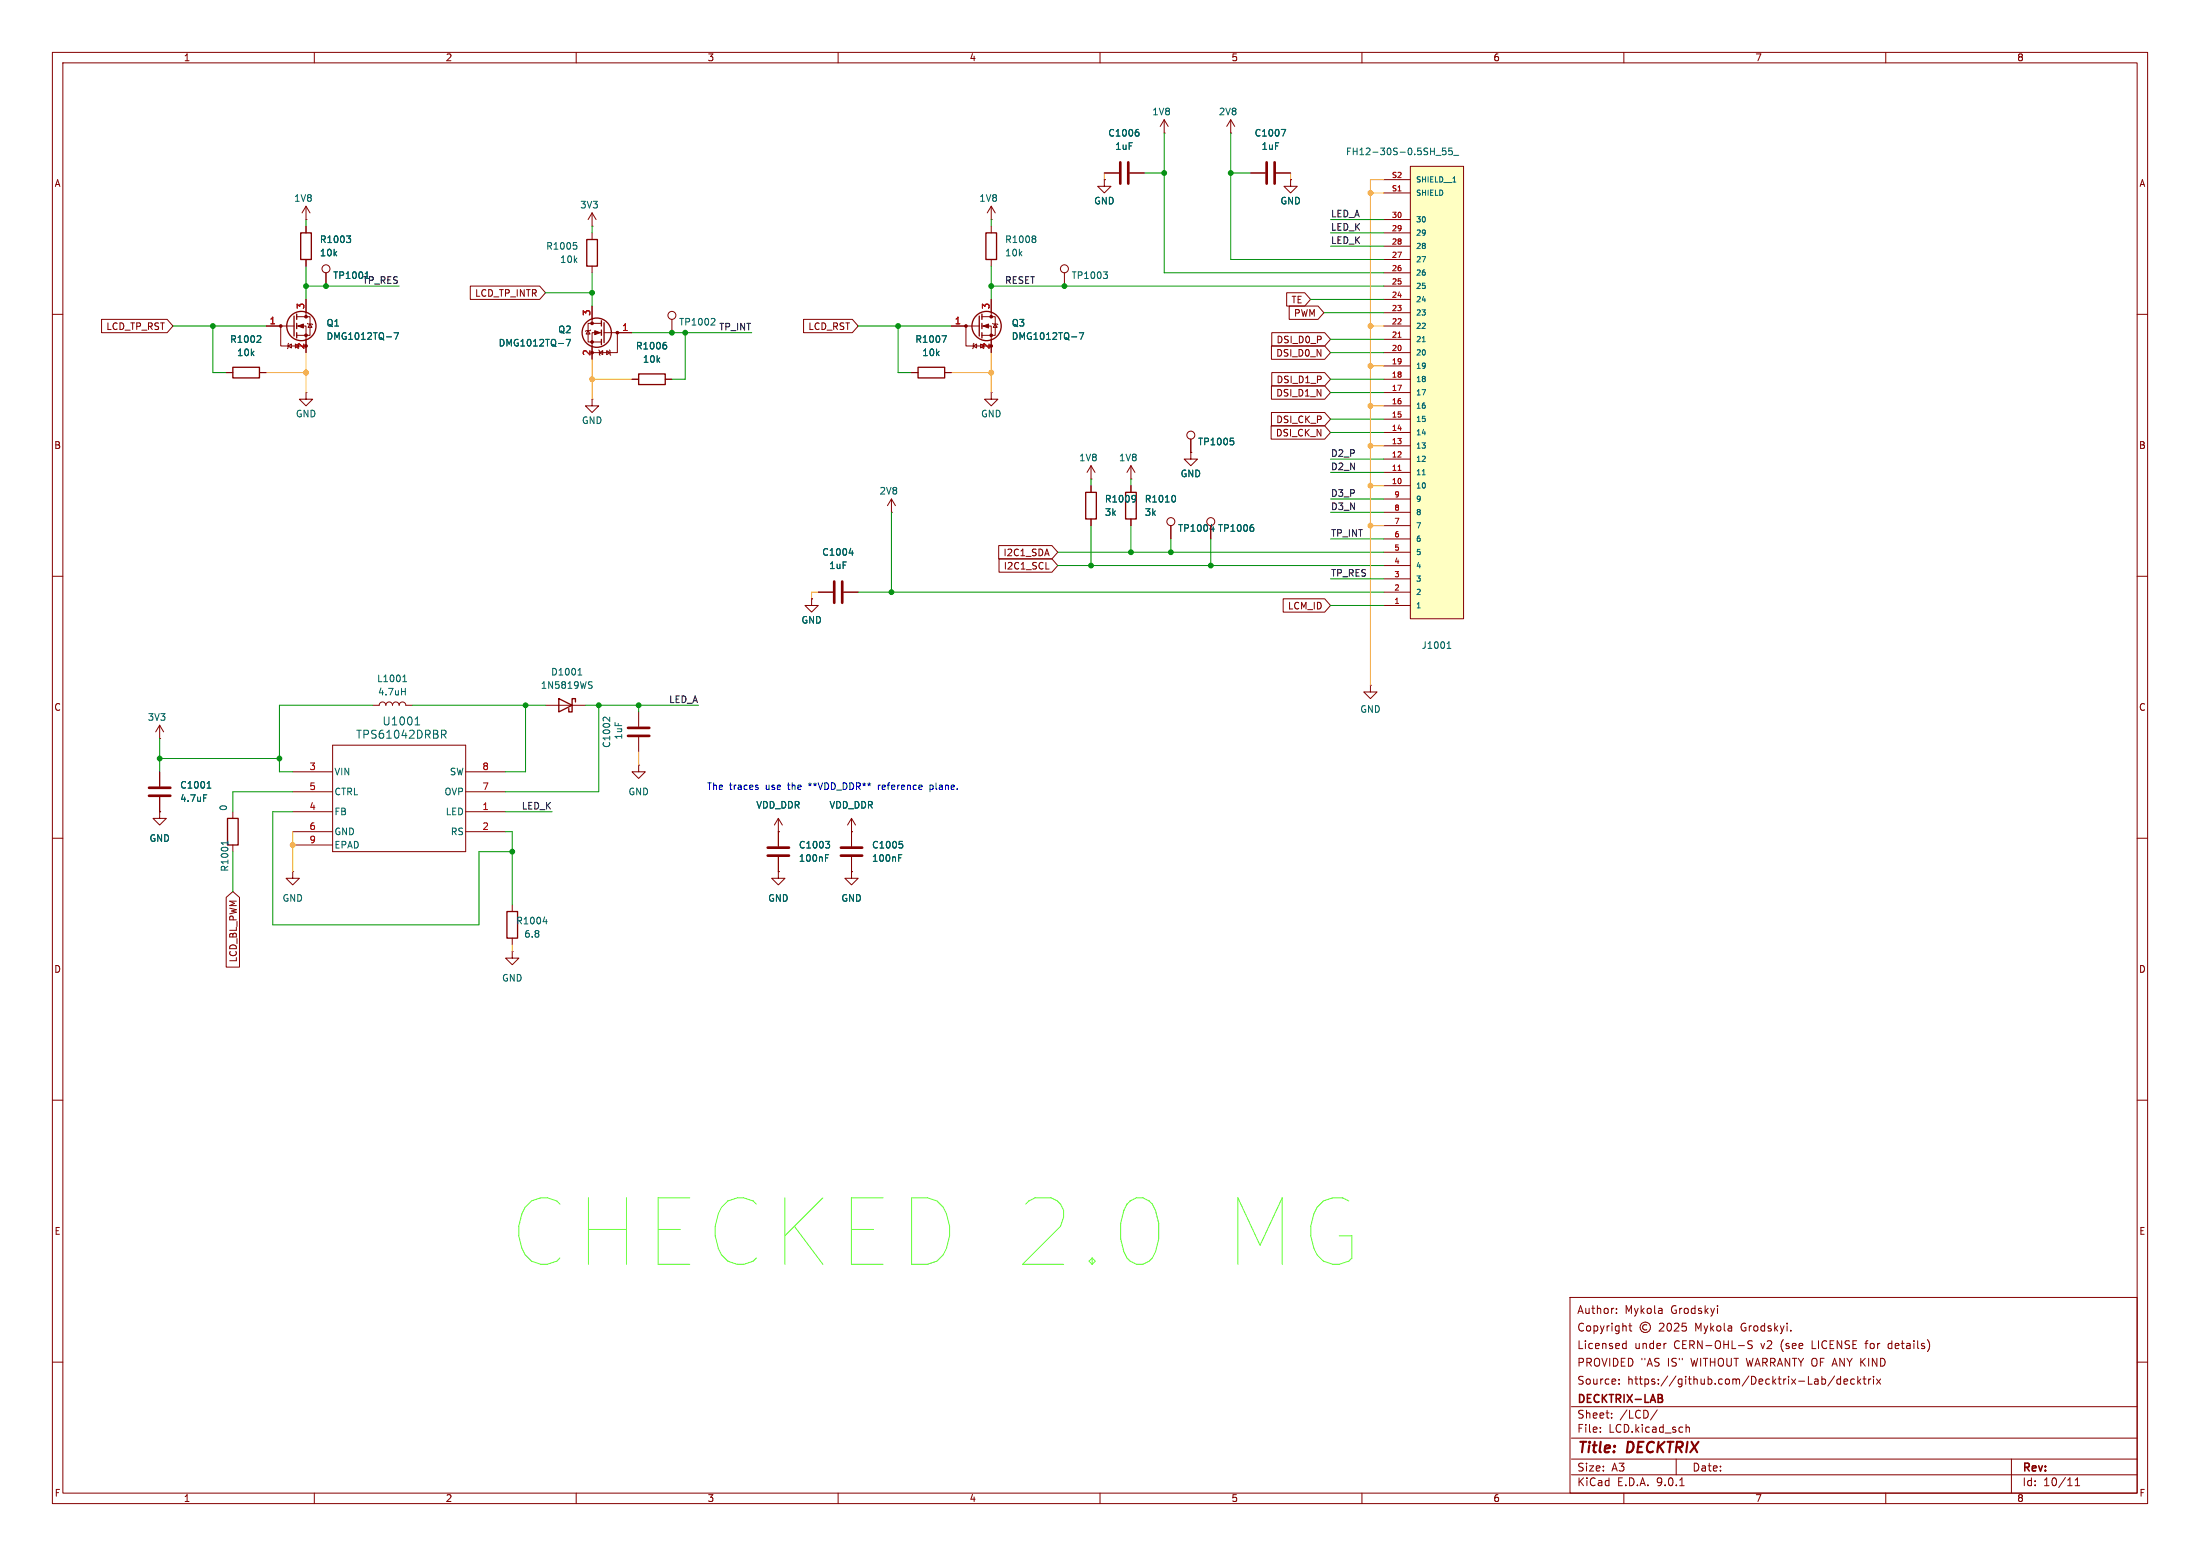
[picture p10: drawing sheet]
<svg xmlns="http://www.w3.org/2000/svg" width="420mm" height="297mm" viewBox="0 0 420 297" stroke-linecap="round" stroke-linejoin="round" font-family="sans-serif">
<g fill="none" stroke="#840000" stroke-width=".19">
<path d="M10 10h400v277h-400zM12 12h396v273h-396zM60 10v2M110 10v2M160 10v2M210 10v2M260 10v2M310 10v2M360 10v2M58.4 39.4v2.5M58.4 39.4l-.7 1.2M58.4 39.4l.8 1.2"/>
<path d="M210.8 34.3v1.3h1.3l-1.3 1.2-1.3-1.2h1.3M210.8 34.3h.1M210.8 33h2.8M215.6 33h2.8M222.2 25.4h.1M222.2 22.9l-.7 1.2M222.2 22.9l.8 1.2M222.2 22.9v2.5M234.9 25.4h.1M234.9 22.9l-.7 1.2M234.9 22.9l.8 1.2M234.9 22.9v2.5"/>
<path d="M238.8 33h2.8M243.6 33h2.8M246.4 34.3v1.3h1.2l-1.2 1.2-1.3-1.2h1.3M246.4 34.3h.1M58.4 41.9h.1M58.4 43.2v1.3M58.4 49.5v1.3M58.4 57.2v3.3M62.2 52.1v2.5M113 43.2h.1M113 40.6v2.6M113 44.5v1.2"/>
<path d="M113 50.8v1.3M113 58.4v3.3M113 40.6l-.7 1.3M113 40.6l.8 1.3M189.2 57.2v3.3M203.2 52.1v2.5M10 60h2M43.2 71.1h1.2M49.5 71.1h1.3M50.8 62.2h5.3M53.6 62.2v3.8h4.8M55 66l.6-.3v.7z"/>
<path d="M55.1 65.5l-.2 1M56.6 60.5h2.6v3.5h-2.6M56.6 62.2h1.8v5.1M58.4 74.9v1.3h1.3l-1.3 1.3-1.3-1.3h1.3M58.4 74.9h.1M58.7 61.7l1 .3M59.2 61.8l.4 .7h-.8zM112.3 63.1l.3 .7h-.7zM112.8 63l-1 .2M113 76.2v1.3h-1.2l1.2 1.2 1.3-1.2h-1.3M113 76.2h.1M114.3 66.8l.3 1"/>
<path d="M114.4 67.3l.7-.4v.8zM114.8 61.7h-2.5v3.6h2.5M114.8 63.5h-1.8v5.1M115.3 63.5h5.3M115.8 66.9l.7 .4-.7 .4zM116.3 66.8l.3 1M117.9 63.5v3.8h-4.9M120.6 72.4h1.3M127 72.4h1.3M128.3 61v2.5M174 71.1h1.3M180.3 71.1h1.3"/>
<path d="M181.6 62.2h5.3M184.4 62.2v3.8h4.8M185.8 66l.6-.3v.7zM185.9 65.5l-.2 1M187.5 60.5h2.5v3.5h-2.5M187.5 62.2h1.7v5.1M189.2 74.9v1.3h1.3l-1.3 1.3-1.2-1.3h1.2M189.2 74.9h.1M189.5 61.7l1 .3M190 61.8l.4 .7h-.8zM408 60h2M170.2 97.8h.1"/>
<path d="M170.2 95.3l-.8 1.2M170.2 95.3l.7 1.2M170.2 95.3v2.5M208.3 91.4h.1M208.3 88.9v2.5M208.3 92.7v1.3M208.3 99.1v1.2M208.3 88.9l-.8 1.3M208.3 88.9l.7 1.3M215.9 91.4h.1M215.9 88.9l-.8 1.3M215.9 88.9l.8 1.3"/>
<path d="M215.9 88.9v2.5M215.9 92.7v1.3M215.9 99.1v1.2M10 110h2M154.9 114.3v1.3h1.3l-1.3 1.2-1.2-1.2h1.2M154.9 114.3h.1M156.2 113h2.8M161 113h2.8M223.5 100.3v2.6M231.1 100.3v2.6M408 110h2M30.5 138.4l-.8 1.3"/>
<path d="M30.5 138.4l.7 1.3M30.5 138.4v2.6M71.1 134.6h1.3a.64 .64 0 0 1 .6-.6 .64 .64 0 0 1 .7 .6 .64 .64 0 0 1 .6-.6 .64 .64 0 0 1 .6 .6 .64 .64 0 0 1 .7-.6 .64 .64 0 0 1 .6 .6 .64 .64 0 0 1 .6-.6 .64 .64 0 0 1 .7 .6h1.2M104.1 134.6h7.7M121.9 135.9v2.8M261.6 130.8v1.3h1.3l-1.3 1.3-1.3-1.3h1.3M261.6 130.8h.1M10 160h2M30.5 141h.1M30.5 154.9v1.3h1.2l-1.2 1.3-1.3-1.3h1.3M30.5 154.9h.1M30.5 147.3v2.8"/>
<path d="M30.5 152.1v2.8M44.4 154.9v1.3M55.9 147.3h7.6M55.9 151.1h7.6M55.9 154.9h7.6M55.9 158.8h7.6M63.5 142.2h25.4v20.4h-25.4zM88.9 147.3h7.6M88.9 151.1h7.6M88.9 154.9h7.6M88.9 158.8h7.6M121.9 146.1v1.2h1.3l-1.3 1.3-1.3-1.3h1.3"/>
<path d="M121.9 146.1h.1M121.9 140.7v2.8M148.6 158.8h.1M148.6 156.2l-.8 1.3M148.6 156.2l.8 1.3M148.6 156.2v5.3M162.6 158.8h.1M162.6 156.2v5.3M162.6 156.2l-.8 1.3M162.6 156.2l.7 1.3M408 160h2M44.4 161.3v1.3"/>
<path d="M55.9 166.4v1.2h1.2l-1.2 1.3-1.3-1.3h1.3M55.9 166.4h.1M55.9 161.3h7.6M97.8 172.7v1.3M97.8 179.1v1.2M148.6 166.4v1.2h1.3l-1.3 1.3-1.3-1.3h1.3M148.6 166.4h.1M148.6 163.6v2.8M162.6 166.4v1.2h1.2l-1.2 1.3-1.3-1.3h1.3M162.6 166.4h.1M162.6 163.6v2.8M97.8 181.6v1.3h1.3l-1.3 1.3-1.3-1.3h1.3"/>
<path d="M97.8 181.6h.1M10 210h2M408 210h2M299.7 247.6h108.3v37.4h-108.3zM308.6 250.6v.1M308.6 249.8v.1M309.9 257.3h.5M309.9 256.5h.5M310.4 255.9v1.5M310.9 253.1h.6M311.2 252.6v1.3l.3 .2M314.4 252.9a.52 .52 0 0 0-.8 .5 .52 .52 0 0 0 .8 .4"/>
<path d="M316.8 252.7l.6-.1 .2 .1 .1 .3-1 1.1h1M317.9 256.4h.2M318.4 252.7l.2-.1a.8 .8 0 0 1 .5 .7 .8 .8 0 0 1-.5 .8l-.2-.2-.2-.4zM319.7 252.7l.5-.1 .2 .1 .1 .3-.9 1.1h.9M321.9 252.6h-.7l-.1 .7 .2-.2 .5 .1 .1 .2v.5l-.2 .2-.6-.2M327.9 249.2v.2M327.9 249.7v1M334.5 256l-.6-.1-.2 .2v.4l.7 .3 .1 .3-.3 .3-.5-.1M360.5 256.6v.7M10 260h2M300 278.5h108M300 274.5h108"/>
<path d="M300 268.5h108M305.5 273.2v.2M305.5 272.5v.1M307.7 270.5v.2M307.7 269.8v.1M309.1 263.3v.1M309.1 264.1v.1M316.4 269.1l-1.3 1.9M320 278.5v3M321.9 271.9v1.5M321.9 272.5l.2-.1 .3 .1 .1 .9M347.8 263.3l.4-.1 .3 .3-.1 .6h-.6"/>
<path d="M350.2 262.6l-1.3 2M351.4 263.3l-.5-.1-.2 .3 .1 .6h.6M351.4 262.7v1.5M352 263.7l.7-.1v-.3l-.5-.1-.2 .2 .1 .7h.6M354 263.3l-.4-.1-.3 .3 .1 .6h.6M354.7 262.7v1.5M354.8 263.6l.4 .6M355.2 263.2l-.5 .6M355.7 263.2h.5M355.9 262.7v1.3l.3 .2M356.7 263.2v1M357.2 263.2l-.3 .1-.2 .2"/>
<path d="M357.7 262.7v.2M357.7 263.2v1M358.2 263.2l.8 1M359 263.2l-.8 1M384 278.5v6.5M408 260h2M60 285v2M110 285v2M160 285v2M210 285v2M260 285v2M300 281.5h108"/>
<path d="M310 285v2M320.7 283.6h.8M360 285v2M396.2 283.6h.8M396.2 282.5l.4-.4v1.5"/>
<circle cx="62.2" cy="51.3" r=".76"/>
<circle cx="203.2" cy="51.3" r=".76"/>
<circle cx="128.3" cy="60.2" r=".76"/>
<circle cx="223.5" cy="99.6" r=".76"/>
<circle cx="231.1" cy="99.6" r=".76"/>
<circle cx="314.1" cy="253.4" r="1"/>
</g>
<path d="M317.3 267l.1 .2-.1 .4M317.3 266.3v.5" fill="none" stroke="#840000" stroke-width=".3"/>
<g fill="#840000" stroke="#840000" stroke-width=".19">
<path d="M187.7 62.2l1-.4v.8z"/>
<path d="M56.9 62.2l1-.4v.8z"/>
<path d="M113.5 63.1l1.1 .4-1.1 .4z"/>
<circle cx="184.4" cy="62.2" r=".25"/>
<circle cx="189.2" cy="60.5" r=".25"/>
<circle cx="189.2" cy="64" r=".25"/>
<circle cx="53.6" cy="62.2" r=".25"/>
<circle cx="58.4" cy="60.5" r=".25"/>
<circle cx="58.4" cy="64" r=".25"/>
<circle cx="117.9" cy="63.5" r=".25"/>
<circle cx="113" cy="61.7" r=".25"/>
<circle cx="113" cy="65.3" r=".25"/>
</g>
<g fill="none" stroke="#840000" stroke-width=".25">
<path d="M56.6 59.9v1.1M57.4 44.5h2v5h-2zM112 45.7h2v5.1h-2zM187.5 59.9v1.1M44.4 70.1h5.1v2h-5.1zM56.1 60.3v3.8M56.6 61.7v1M56.6 63.5v1M114.8 61.2v1M114.8 63v1M114.8 64.8v1M115.3 61.6v3.8"/>
<path d="M121.9 71.4h5.1v2h-5.1zM175.3 70.1h5v2h-5zM186.9 60.3v3.8M187.5 61.7v1M187.5 63.5v1M207.3 94h2v5.1h-2zM214.9 94h2v5.1h-2zM106.7 133.4l2.5 1.2-2.5 1.3zM109.9 134v-.6h-.7v2.5h-.6v-.6M43.4 156.2h2.1v5.1h-2.1zM96.8 174h2v5.1h-2z"/>
<circle cx="57.5" cy="62.2" r="2.79"/>
<circle cx="113.9" cy="63.5" r="2.79"/>
<circle cx="188.3" cy="62.2" r="2.79"/>
</g>
<g fill="none" stroke="#006464" stroke-width=".19">
<path d="M217.1 24.7h.2M217.2 25.2l.2 .2v.3l-.2 .3M244.6 24.7h.8l-.5 1.3M66.2 45h.7l-.4 .5M66.7 45.5l.2 .3v.3l-.2 .2M70 52.1l.1-.2v1.3M109.5 46.3h.6M109.9 46.8l.2 .2v.3l-.2 .3M210.6 51.9h.8l-.4 .5M211.2 52.4l.2 .2v.3l-.2 .3M49.6 64.1l.2 .2-.1 .3-.7 .7h.8M75.2 63.5h.9l-.6 1.3"/>
<path d="M108.1 64.8h.8l-.5 1.2M126.9 65.3h.3M127 65.8l.3 .3v.3l-.3 .2M136.2 60.8l.3 .2-.1 .3-.7 .7h.8M179.8 64.1h.9l-.6 1.2M206 63.5h.9l-.6 1.3M216.6 94.6l.2 .2a.94 .94 0 0 1-.2 1M216.8 95.1l-.2 .2M224.1 94.6a.79 .79 0 0 1 0 1.2M162.1 105.6h.8M162.7 105.1v.9M231 101h.8"/>
<path d="M231.6 100.6v.8M239 100.1h.2M239.1 100.6l.3 .3v.3l-.3 .2M76.7 132h.7M76.9 130.1h.7M77 129.2l.3-.4v1.3M77.4 131.4v1.3M79.2 138.4h.9M79.4 137.2l.3-.4v1.6M84.3 139.4h.6l.3 .3-.2 .4-.7 .1M110.4 128.8h.7M110.5 127.9l.2-.3v1.2"/>
<path d="M112.6 130.7l.3 .1 .1 .3-.2 .3h-.3M112.6 130.1l.4 .1M116.4 136.9v.8l-.7-.8h-.3l-.3 .2M38.9 151.7h.6M39.5 150.4h.8M39.7 149.5l.2-.3v1.2M84.7 140.2l.5 .7M43.5 160.5v.7M43.5 160.9h-1.3l.3 .2M103.7 175.9h.8M104.3 175.5v.8M157.6 163.7h.4"/>
<path d="M157.6 163.1h.6M157.6 160.6h.8l-.4 .5M158.1 161.1l.3 .2v.3l-.3 .3M171.6 163.7h.4M171.6 163.1h.6M171.7 160.6h.6M172.1 161.1l.2 .2v.3l-.2 .3"/>
</g>
<g fill="none" stroke="#840000" stroke-width=".51">
<path d="M213.9 31v4.1M215.4 31v4.1M241.8 31v4.1M243.3 31v4.1M159.3 111v4.1M160.8 111v4.1M119.9 138.9h4.1M28.4 151.9h4.1M28.4 150.4h4.1M119.9 140.5h4.1M146.6 161.8h4M146.6 163.3h4"/>
<path d="M160.5 161.8h4.1M160.5 163.3h4.1"/>
</g>
<path d="M63.5 162.6h25.4" fill="none" stroke="#ffffc2" stroke-width=".19"/>
<path d="M269.2 31.8h10.2v86.3h-10.2z" fill="#ffffc2"/>
<g fill="none" stroke="#840000" stroke-width=".19">
<path d="M189.2 39.4l-.7 1.2M189.2 39.4l.8 1.2M189.2 39.4v2.5M210.8 34.3h.1M210.8 33h2.8M215.6 33h2.8M238.8 33h2.8M243.6 33h2.8M246.4 34.3h.1M264.2 36.8h5M264.2 34.3h5M269.2 31.8h10.2v86.3h-10.2z"/>
<path d="M58.4 43.2v1.3M58.4 49.5v1.3M58.4 57.2v2.5M62.2 52.1v2.5M89.8 54.6h13.2l1.1 1.3-1.1 1.3h-13.2zM113 58.4v2.6M189.2 41.9h.1M189.2 43.2v1.3M189.2 49.5v1.3M189.2 57.2v2.5M245.6 55.9h3.5l1.1 1.3-1.1 1.2h-3.5zM246.1 58.4h5.5l1.1 1.3-1.1 1.3h-5.5z"/>
<path d="M264.2 59.7h5M264.2 57.2h5M264.2 54.6h5M264.2 52.1h5M264.2 49.5h5M264.2 47h5M264.2 44.5h5M264.2 41.9h5M19.4 61h12.5l1.1 1.2-1.1 1.3h-12.5zM43.2 71.1h1.2M49.5 71.1h1.3M50.8 62.2h2.5"/>
<path d="M58.4 64.8v2.5M113 66v2.6M118.1 63.5h2.5M120.6 72.4h1.3M127 72.4h1.3M153.4 61h9.3l1.1 1.2-1.1 1.3h-9.3zM174 71.1h1.3M180.3 71.1h1.3M181.6 62.2h2.5M189.2 64.8v2.5M242.7 73.7h10.2l1.1 1.2-1.1 1.3h-10.2zM242.7 66h10.2l1.1 1.3-1.1 1.3h-10.2z"/>
<path d="M242.7 78.7h10.2l1.1 1.3-1.1 1.3h-10.2zM242.8 71.1h10.1l1.1 1.3-1.1 1.3h-10.1zM242.8 63.5h10.1l1.1 1.3-1.1 1.2h-10.1zM264.2 77.5h5M264.2 74.9h5M264.2 72.4h5M264.2 69.9h5M264.2 67.3h5M264.2 64.8h5M264.2 62.2h5M208.3 92.7v1.3M208.3 99.1v1.2"/>
<path d="M215.9 92.7v1.3M215.9 99.1v1.2M227.3 86.4v1.2h1.3l-1.3 1.3-1.2-1.3h1.2M227.3 86.4h.1M227.3 83.8v2.6M242.7 81.3h10.2l1.1 1.3-1.1 1.2h-10.2zM264.2 97.8h5M264.2 95.3h5M264.2 92.7h5M264.2 90.2h5M264.2 87.6h5M264.2 85.1h5"/>
<path d="M264.2 82.6h5M264.2 80h5M154.9 114.3h.1M156.2 113h2.8M161 113h2.8M190.7 104.1h10.1l1.1 1.3-1.1 1.3h-10.1zM190.7 106.7h10.1l1.1 1.3-1.1 1.2h-10.1zM199.7 108.6h.6M223.5 100.3v2.6M231.1 100.3v2.6M245 114.3h7.9l1.1 1.3-1.1 1.2h-7.9zM264.2 115.6h5"/>
<path d="M264.2 113h5M264.2 110.5h5M264.2 108h5M264.2 105.4h5M264.2 102.9h5M264.2 100.3h5M30.5 154.9h.1M30.5 147.3v2.8M30.5 152.1v2.8M148.6 158.8h.1M148.6 158.8v2.7M162.6 158.8h.1"/>
<path d="M162.6 158.8v2.7M43.2 171.3l1.2-1.1 1.3 1.1v13.3h-2.5zM148.6 166.4h.1M148.6 163.6v2.8M162.6 166.4h.1M162.6 163.6v2.8"/>
<circle cx="227.3" cy="83.1" r=".76"/>
</g>
<g fill="none" stroke="#006464" stroke-width=".19">
<path d="M217.1 24.7h.2M217.2 25.2l.2 .2v.3l-.2 .3M244.6 24.7h.8l-.5 1.3M274.1 29.7h1M276 28.3h-.6l-.1 .6 .2-.2 .4 .1 .2 .2-.1 .4-.2 .1-.5-.1M277.2 28.3h-.6l-.1 .6 .2-.2 .5 .1 .1 .2-.1 .4-.2 .1-.5-.1M277.4 34.8h.6M277.5 29.7h1M66.2 45h.7l-.4 .5M66.7 45.5l.2 .3v.3l-.2 .2M70 52.1l.1-.2v1.3M197.5 45l.2 .3-.2 .3 .2 .2v.3l-.2 .2"/>
<path d="M49.6 64.1l.2 .2-.1 .3-.7 .7h.8M75.2 63.5h.9l-.6 1.3M108.1 64.8h.8l-.5 1.2M126.9 65.3h.3M127 65.8l.3 .3v.3l-.3 .2M179.8 64.1h.9l-.6 1.2M206 63.5h.9l-.6 1.3M271.5 65.2h.6M216.6 94.6l.2 .2a.94 .94 0 0 1-.2 1M216.8 95.1l-.2 .2M224.1 94.6a.79 .79 0 0 1 0 1.2M234.9 83.6h.6"/>
<path d="M235.3 84.1l.2 .3v.3l-.2 .2M271.5 90.6h.6M162.1 105.6h.8M162.7 105.1v.9M231 101h.8M231.6 100.6v.8M239 100.1h.2M239.1 100.6l.3 .3v.3l-.3 .2M276.3 123.8h.7M276.4 122.8l.2-.3v1.3M38.9 151.7h.6M39.5 150.4h.8"/>
<path d="M39.7 149.5l.2-.3v1.2M157.6 163.7h.4M157.6 163.1h.6M157.6 160.6h.8l-.4 .5M158.1 161.1l.3 .2v.3l-.3 .3M171.6 163.7h.4M171.6 163.1h.6M171.7 160.6h.6M172.1 161.1l.2 .2v.3l-.2 .3"/>
</g>
<path d="M266.9 64.4h.6M266.9 89.8h.6" fill="none" stroke="#a90000" stroke-width=".19"/>
<path d="M188.2 44.5h2v5h-2z" fill="none" stroke="#840000" stroke-width=".25"/>
<g fill="none" stroke="#009600" stroke-width=".19">
<path d="M218.4 33h3.8M222.2 25.4v26.7h42M234.9 25.4v24.1h29.3M234.9 33h3.9M58.4 54.6h17.8M58.4 41.9v1.3M58.4 50.8v6.4M104.1 55.9h8.9M113 43.2v1.3M113 52.1v6.3M189.2 54.6h75M189.2 41.9v1.3"/>
<path d="M189.2 50.8v6.4M250.2 57.2h14M252.7 59.7h11.5M254 44.5h10.2M254 47h10.2M254 41.9h10.2M33 62.2h17.8M40.6 62.2v8.9h2.6M120.6 63.5h22.9M130.8 63.5v8.9h-2.5M163.8 62.2h17.8M171.4 62.2v8.9h2.6"/>
<path d="M254 72.4h10.2M254 74.9h10.2M254 67.3h10.2M254 64.8h10.2M170.2 97.8v15.2M208.3 91.4v1.3M215.9 91.4v1.3M254 80h10.2M254 82.6h10.2M254 87.6h10.2M254 90.2h10.2M254 97.8h10.2"/>
<path d="M254 95.3h10.2M163.8 113h100.4M201.9 108h62.3M201.9 105.4h62.3M208.3 100.3v7.7M215.9 100.3v5.1M223.5 102.9v2.5M231.1 102.9v5.1M254 102.9h10.2M254 110.5h10.2M254 115.6h10.2M71.1 134.6h-17.8v12.7h2.6"/>
<path d="M78.7 134.6h25.4M100.3 134.6v12.7h-3.8M111.8 134.6h21.5M114.3 134.6v16.5h-17.8M121.9 134.6v1.3M30.5 141v6.3M30.5 144.8h22.8M55.9 151.1h-11.5v3.8M55.9 154.9h-3.8v21.6h39.3v-13.9h6.4M96.5 158.8h1.3v13.9M96.5 154.9h8.9M44.4 162.6v7.6"/>
</g>
<g fill="none" stroke="#ffac18" stroke-width=".19">
<path d="M210.8 33v1.3M246.4 33v1.3M261.6 36.8h2.6M264.2 34.3h-2.6v96.5M50.8 71.1h7.6M58.4 67.3v7.6M113 72.4h7.6M113 68.6v7.6M181.6 71.1h7.6M189.2 67.3v7.6M261.6 77.5h2.6M261.6 62.2h2.6"/>
<path d="M261.6 69.9h2.6M261.6 85.1h2.6M261.6 92.7h2.6M156.2 113h-1.3v1.3M261.6 100.3h2.6M55.9 158.8v7.6M121.9 143.5v2.6M97.8 180.3v1.3"/>
</g>
<path d="M144.6 150.3l.2 .2-.2 .2M144.6 149.9h.1M167.7 149.9v.8M167.9 149.9l-.2 .2M177.5 149.9v1.2M177.5 150.6l.4 .1M177.9 149.9h-.4" fill="none" stroke="#0000c2" stroke-width=".19"/>
<g fill="#009600" stroke="#009600" stroke-width=".19">
<circle cx="223.5" cy="105.4" r=".46"/>
<circle cx="231.1" cy="108" r=".46"/>
<circle cx="121.9" cy="134.6" r=".46"/>
<circle cx="97.8" cy="162.6" r=".46"/>
<circle cx="114.3" cy="134.6" r=".46"/>
<circle cx="100.3" cy="134.6" r=".46"/>
<circle cx="203.2" cy="54.6" r=".46"/>
<circle cx="189.2" cy="54.6" r=".46"/>
<circle cx="170.2" cy="113" r=".46"/>
<circle cx="130.8" cy="63.5" r=".46"/>
<circle cx="128.3" cy="63.5" r=".46"/>
<circle cx="208.3" cy="108" r=".46"/>
<circle cx="171.4" cy="62.2" r=".46"/>
<circle cx="62.2" cy="54.6" r=".46"/>
<circle cx="58.4" cy="54.6" r=".46"/>
<circle cx="113" cy="55.9" r=".46"/>
<circle cx="40.6" cy="62.2" r=".46"/>
<circle cx="30.5" cy="144.8" r=".46"/>
<circle cx="53.3" cy="144.8" r=".46"/>
<circle cx="222.2" cy="33" r=".46"/>
<circle cx="234.9" cy="33" r=".46"/>
<circle cx="215.9" cy="105.4" r=".46"/>
</g>
<g fill="#ffac18" stroke="#ffac18" stroke-width=".19">
<circle cx="189.2" cy="71.1" r=".46"/>
<circle cx="58.4" cy="71.1" r=".46"/>
<circle cx="113" cy="72.4" r=".46"/>
<circle cx="261.6" cy="69.9" r=".46"/>
<circle cx="261.6" cy="77.5" r=".46"/>
<circle cx="55.9" cy="161.3" r=".46"/>
<circle cx="261.6" cy="62.2" r=".46"/>
<circle cx="261.6" cy="36.8" r=".46"/>
<circle cx="261.6" cy="85.1" r=".46"/>
<circle cx="261.6" cy="100.3" r=".46"/>
<circle cx="261.6" cy="92.7" r=".46"/>
</g>
<g font-size="17.7" fill="#61ff33">
<text x="97.7" y="242">CHECKED 2.0</text>
<text x="230.2" y="242">MG</text>
</g>
<g font-size="2.8" fill="#840000">
<text x="301" y="277.9">Title:</text>
<text x="310.6" y="277.9">DECKTRIX</text>
</g>
<g font-size="2.1" fill="#006464">
<text x="67.9" y="141.2">TPS61042DRBR</text>
<text x="72.9" y="138.7">U1001</text>
</g>
<g font-size="2.1" fill="#840000">
<text x="301" y="251">Author:</text>
<text x="310.1" y="251">Mykola</text>
<text x="319" y="251">Grodskyi</text>
<text x="301" y="254.4">Copyright</text>
<text x="301" y="257.7">Licensed</text>
<text x="312" y="257.7">under</text>
<text x="319.6" y="257.7">CERN-OHL-S</text>
<text x="323.7" y="254.4">Mykola</text>
<text x="332.6" y="254.4">Grodskyi.</text>
<text x="336.3" y="257.7">v2</text>
<text x="340.2" y="257.7">(see</text>
<text x="346.3" y="257.7">LICENSE</text>
<text x="356.7" y="257.7">for</text>
<text x="361.2" y="257.7">details)</text>
<text x="301" y="261.1">PROVIDED &quot;AS</text>
<text x="318.4" y="261.1">IS&quot;</text>
<text x="323" y="261.1">WITHOUT WARRANTY OF ANY KIND</text>
<text x="301" y="268.2">DECKTRIX-LAB</text>
<text x="301" y="264.5">Source:</text>
<text x="310.6" y="264.5">https://github.com/Decktrix-Lab/decktrix</text>
<text x="301" y="273.7">File:</text>
<text x="301" y="271">Sheet:</text>
<text x="307.1" y="273.7">LCD.kicad_sch</text>
<text x="309.2" y="271">/LCD/</text>
<text x="301" y="281.1">Size:</text>
<text x="307.6" y="281.1">A3</text>
<text x="323" y="281.1">Date:</text>
<text x="386" y="281.3">Rev:</text>
<text x="301" y="283.9">KiCad</text>
<text x="308.7" y="283.9">E.D.A.</text>
<text x="316.3" y="283.9">9.0.1</text>
<text x="386" y="283.9">Id:</text>
<text x="390.1" y="283.9">10/11</text>
</g>
<g font-size="1.8" fill="#840000">
<text x="35" y="11.9">1</text>
<text x="85" y="11.9">2</text>
<text x="135" y="11.9">3</text>
<text x="185" y="11.9">4</text>
<text x="235" y="11.9">5</text>
<text x="285" y="11.9">6</text>
<text x="335" y="11.9">7</text>
<text x="385" y="11.9">8</text>
<text x="10.3" y="35.9">A</text>
<text x="408.3" y="35.9">A</text>
<text x="90.6" y="56.8">LCD_TP_INTR</text>
<text x="246.4" y="58.1">TE</text>
<text x="20.2" y="63.2">LCD_TP_RST</text>
<text x="154.2" y="63.2">LCD_RST</text>
<text x="243.6" y="65.7">DSI_D0_P</text>
<text x="246.9" y="60.6">PWM</text>
<text x="243.5" y="68.3">DSI_D0_N</text>
<text x="243.5" y="75.9">DSI_D1_N</text>
<text x="243.6" y="73.3">DSI_D1_P</text>
<text x="243.5" y="83.5">DSI_CK_N</text>
<text x="243.5" y="81">DSI_CK_P</text>
<text x="10.3" y="85.9">B</text>
<text x="408.2" y="85.9">B</text>
<text x="191.5" y="106.4">I2C1_SDA</text>
<text x="191.5" y="108.9">I2C1_SCL</text>
<text x="245.8" y="116.5">LCM_ID</text>
<text x="10.3" y="135.9">C</text>
<text x="408.2" y="135.9">C</text>
<text x="10.3" y="185.9">D</text>
<text x="45.4" y="183.8" transform="rotate(-90 45.4 183.8)">LCD_BL_PWM</text>
<text x="408.2" y="185.9">D</text>
<text x="10.3" y="235.9">E</text>
<text x="408.3" y="235.9">E</text>
<text x="10.3" y="285.9">F</text>
<text x="35" y="286.9">1</text>
<text x="85" y="286.9">2</text>
<text x="135" y="286.9">3</text>
<text x="185" y="286.9">4</text>
<text x="235" y="286.9">5</text>
<text x="285" y="286.9">6</text>
<text x="335" y="286.9">7</text>
<text x="385" y="286.9">8</text>
<text x="408.3" y="285.9">F</text>
</g>
<g font-size="1.8" fill="#006464">
<text x="219.9" y="22.2">1V8</text>
<text x="232.6" y="22.2">2V8</text>
<text x="211.5" y="26.3">C1006</text>
<text x="212.8" y="28.8">1uF</text>
<text x="239.4" y="26.3">C1007</text>
<text x="240.7" y="28.8">1uF</text>
<text x="256.8" y="29.8">FH12-30S-0.5SH_55_</text>
<text x="56.1" y="38.7">1V8</text>
<text x="110.7" y="40">3V3</text>
<text x="186.9" y="38.7">1V8</text>
<text x="208.8" y="39.2">GND</text>
<text x="244.3" y="39.2">GND</text>
<text x="61" y="46.6">R1003</text>
<text x="104.2" y="47.9">R1005</text>
<text x="191.8" y="46.6">R1008</text>
<text x="61" y="49.1">10k</text>
<text x="63.5" y="53.4">TP1001</text>
<text x="106.8" y="50.4">10k</text>
<text x="191.8" y="49.1">10k</text>
<text x="204.5" y="53.4">TP1003</text>
<text x="69.2" y="54.3">TP_RES</text>
<text x="43.8" y="65.6">R1002</text>
<text x="62.2" y="62.5">Q1</text>
<text x="62.2" y="65.1">DMG1012TQ-7</text>
<text x="106.5" y="63.8">Q2</text>
<text x="129.5" y="62.3">TP1002</text>
<text x="174.6" y="65.6">R1007</text>
<text x="193" y="62.5">Q3</text>
<text x="193" y="65.1">DMG1012TQ-7</text>
<text x="45.2" y="68.2">10k</text>
<text x="95.1" y="66.3">DMG1012TQ-7</text>
<text x="121.3" y="66.9">R1006</text>
<text x="122.6" y="69.4">10k</text>
<text x="176" y="68.2">10k</text>
<text x="56.4" y="79.9">GND</text>
<text x="111" y="81.1">GND</text>
<text x="187.2" y="79.9">GND</text>
<text x="205.9" y="88.2">1V8</text>
<text x="213.5" y="88.2">1V8</text>
<text x="228.6" y="85.2">TP1005</text>
<text x="167.8" y="94.6">2V8</text>
<text x="225.3" y="91.3">GND</text>
<text x="210.8" y="96.1">R1009</text>
<text x="210.8" y="98.7">3k</text>
<text x="218.4" y="96.1">R1010</text>
<text x="218.4" y="98.7">3k</text>
<text x="224.8" y="101.7">TP1004</text>
<text x="232.4" y="101.7">TP1006</text>
<text x="156.9" y="106.3">C1004</text>
<text x="158.2" y="108.8">1uF</text>
<text x="152.9" y="119.2">GND</text>
<text x="271.3" y="124.1">J1001</text>
<text x="71.9" y="130.4">L1001</text>
<text x="103.1" y="131.7">1N5819WS</text>
<text x="105.1" y="129.1">D1001</text>
<text x="28.1" y="137.8">3V3</text>
<text x="72.1" y="132.9">4.7uH</text>
<text x="259.6" y="136.2">GND</text>
<text x="116.7" y="142.9" transform="rotate(-90 116.7 142.9)">C1002</text>
<text x="119" y="141.3" transform="rotate(-90 119 141.3)">1uF</text>
<text x="63.8" y="148.2">VIN</text>
<text x="85.8" y="148.2">SW</text>
<text x="34.3" y="150.7">C1001</text>
<text x="34.3" y="153.3">4.7uF</text>
<text x="43.5" y="154.9" transform="rotate(-90 43.5 154.9)">0</text>
<text x="63.8" y="152">CTRL</text>
<text x="63.8" y="155.8">FB</text>
<text x="84.8" y="152">OVP</text>
<text x="85" y="155.8">LED</text>
<text x="119.9" y="152">GND</text>
<text x="144.3" y="154.5">VDD_DDR</text>
<text x="158.3" y="154.5">VDD_DDR</text>
<text x="28.4" y="160.9">GND</text>
<text x="63.8" y="159.6">GND</text>
<text x="86" y="159.6">RS</text>
<text x="43.8" y="166.5" transform="rotate(-90 43.8 166.5)">R1001</text>
<text x="63.8" y="162.2">EPAD</text>
<text x="152.4" y="164.7">100nF</text>
<text x="152.4" y="162.2">C1003</text>
<text x="166.4" y="164.7">100nF</text>
<text x="166.4" y="162.2">C1005</text>
<text x="53.8" y="172.3">GND</text>
<text x="146.6" y="172.3">GND</text>
<text x="160.5" y="172.3">GND</text>
<text x="98.4" y="176.6">R1004</text>
<text x="100" y="179.2">6.8</text>
<text x="95.8" y="187.6">GND</text>
</g>
<g font-size="1.8" fill="#0f0f0f">
<text x="254" y="41.6">LED_A</text>
<text x="254" y="46.6">LED_K</text>
<text x="254" y="44.1">LED_K</text>
<text x="191.8" y="54.3">RESET</text>
<text x="137.2" y="63.2">TP_INT</text>
<text x="254" y="89.8">D2_N</text>
<text x="254" y="87.3">D2_P</text>
<text x="254" y="94.9">D3_P</text>
<text x="254" y="97.4">D3_N</text>
<text x="254" y="102.5">TP_INT</text>
<text x="254" y="110.1">TP_RES</text>
<text x="127.6" y="134.3">LED_A</text>
<text x="99.5" y="154.6">LED_K</text>
</g>
<g font-size="1.8" fill="#a90000">
<text x="58.2" y="59.1" transform="rotate(-90 58.2 59.1)">3</text>
<text x="189" y="59.1" transform="rotate(-90 189 59.1)">3</text>
<text x="51.4" y="62">1</text>
<text x="112.8" y="60.4" transform="rotate(-90 112.8 60.4)">3</text>
<text x="118.7" y="63.2">1</text>
<text x="182.2" y="62">1</text>
<text x="58.2" y="66.7" transform="rotate(-90 58.2 66.7)">2</text>
<text x="112.8" y="68" transform="rotate(-90 112.8 68)">2</text>
<text x="189" y="66.7" transform="rotate(-90 189 66.7)">2</text>
<text x="59" y="147.1">3</text>
<text x="92" y="147.1">8</text>
<text x="59" y="150.9">5</text>
<text x="59" y="154.7">4</text>
<text x="92" y="150.9">7</text>
<text x="92" y="154.7">1</text>
<text x="59" y="158.5">6</text>
<text x="59" y="161">9</text>
<text x="92" y="158.5">2</text>
</g>
<g font-size="1.8" fill="#0000c2">
<text x="134.9" y="151">The</text>
<text x="139.2" y="151">traces</text>
<text x="146.3" y="151">use</text>
<text x="150.7" y="151">the</text>
<text x="154.8" y="151">**VDD_DDR**</text>
<text x="168.3" y="151">reference</text>
<text x="178.4" y="151">plane.</text>
</g>
<g font-size="1.4" fill="#a90000">
<text x="265.6" y="34">S2</text>
<text x="265.6" y="41.7">30</text>
<text x="265.6" y="36.6">S1</text>
<text x="265.6" y="46.7">28</text>
<text x="265.6" y="44.2">29</text>
<text x="265.6" y="51.8">26</text>
<text x="265.6" y="49.3">27</text>
<text x="265.6" y="59.4">23</text>
<text x="265.6" y="56.9">24</text>
<text x="265.6" y="54.4">25</text>
<text x="265.6" y="64.5">21</text>
<text x="265.6" y="62">22</text>
<text x="265.6" y="69.6">19</text>
<text x="265.6" y="67.1">20</text>
<text x="265.6" y="77.2">16</text>
<text x="265.6" y="74.7">17</text>
<text x="265.6" y="72.1">18</text>
<text x="265.6" y="82.3">14</text>
<text x="265.6" y="79.8">15</text>
<text x="265.6" y="89.9">11</text>
<text x="265.6" y="87.4">12</text>
<text x="265.6" y="84.8">13</text>
<text x="265.6" y="92.5">10</text>
<text x="266.1" y="95">9</text>
<text x="266.1" y="100.1">7</text>
<text x="266.1" y="97.5">8</text>
<text x="266.1" y="107.7">4</text>
<text x="266.1" y="105.2">5</text>
<text x="266.1" y="102.6">6</text>
<text x="266.1" y="112.8">2</text>
<text x="266.1" y="110.2">3</text>
<text x="266.1" y="115.3">1</text>
</g>
<g font-size="1.4" fill="#006464">
<text x="270.3" y="35">SHIELD__1</text>
<text x="270.3" y="37.6">SHIELD</text>
<text x="270.3" y="47.7">28</text>
<text x="270.3" y="45.2">29</text>
<text x="270.3" y="42.6">30</text>
<text x="270.3" y="52.8">26</text>
<text x="270.3" y="50.3">27</text>
<text x="270.3" y="57.9">24</text>
<text x="270.3" y="55.3">25</text>
<text x="270.3" y="65.5">21</text>
<text x="270.3" y="63">22</text>
<text x="270.3" y="60.4">23</text>
<text x="270.3" y="70.6">19</text>
<text x="270.3" y="68">20</text>
<text x="270.3" y="75.7">17</text>
<text x="270.3" y="73.1">18</text>
<text x="270.3" y="83.3">14</text>
<text x="270.3" y="80.7">15</text>
<text x="270.3" y="78.2">16</text>
<text x="270.3" y="88.4">12</text>
<text x="270.3" y="85.8">13</text>
<text x="270.3" y="96">9</text>
<text x="270.3" y="93.4">10</text>
<text x="270.3" y="90.9">11</text>
<text x="270.3" y="101.1">7</text>
<text x="270.3" y="98.5">8</text>
<text x="270.3" y="106.1">5</text>
<text x="270.3" y="103.6">6</text>
<text x="270.3" y="113.8">2</text>
<text x="270.3" y="111.2">3</text>
<text x="270.3" y="108.7">4</text>
<text x="270.3" y="116.3">1</text>
</g>
</svg>
